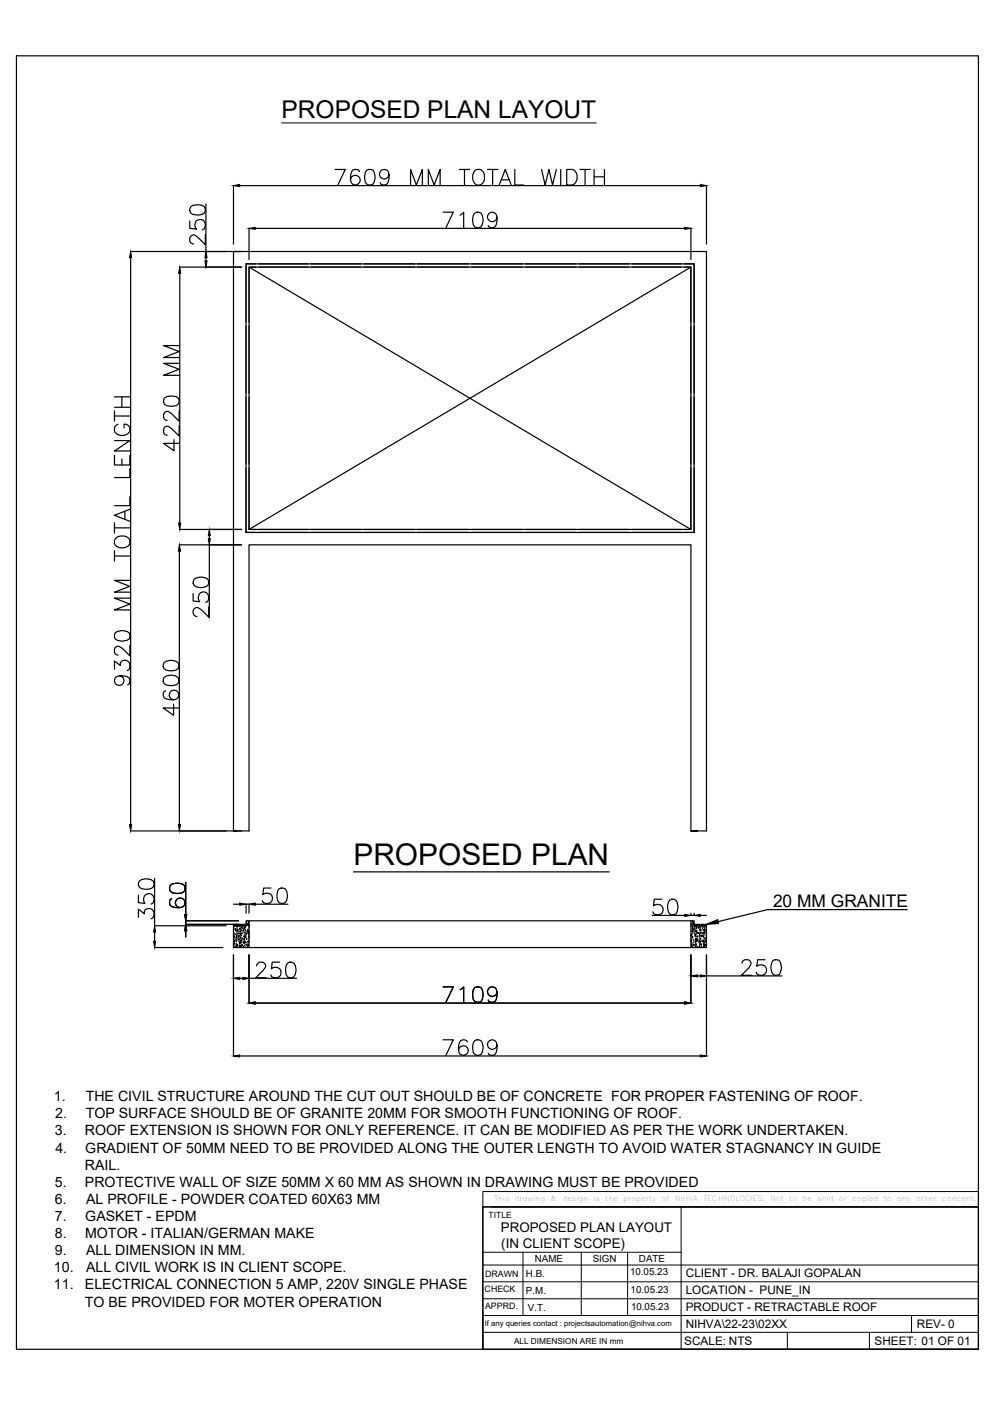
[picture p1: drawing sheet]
<svg xmlns="http://www.w3.org/2000/svg" width="210mm" height="297mm" viewBox="0 0 210 297" stroke-linecap="round" stroke-linejoin="round" font-family="sans-serif">
<!-- layer: 0 -->
<g fill="none" stroke="#000" stroke-width=".25">
<path d="M3.5 11.8h203.9v274.3h-203.9zM49.5 39.3v12.5M50.8 39.4h97.7M71 35.9h2.2l-1.6 3.3M76.2 36.4a1.04 1.04 0 0 0-1.4-.3 2.61 2.61 0 0 0 0 3 1.04 1.04 0 0 0 1.5-.5 1.04 1.04 0 0 0-.7-1.4 1.04 1.04 0 0 0-1.3 .9M77.8 36.1a1.11 1.11 0 0 1 1.5 .5 2.68 2.68 0 0 1-.2 2.5 1.09 1.09 0 0 1-1.7-.5 2.94 2.94 0 0 1 .4-2.5zM82.5 37a1.02 1.02 0 0 1-1.4 .9 1.02 1.02 0 0 1-.4-1.6 1.02 1.02 0 0 1 1.6 .1 2.95 2.95 0 0 1-.3 2.7 .91 .91 0 0 1-1.4-.4M87.1 39.2v-3.3l1.2 3.3 1.2-3.3v3.3M90.8 39.2v-3.3l1.2 3.3 1.3-3.3v3.3M97.4 35.9h2.2M98.5 35.9v3.3M100.5 36.4a1.22 1.22 0 0 1 1.4-.4 1.22 1.22 0 0 1 .8 1.2 1.54 1.54 0 0 1-1.6 2 1.99 1.99 0 0 1-.6-2.8z"/>
<path d="M103.3 35.9h2.3M104.5 35.9v3.3M105.8 39.2l1.3-3.3 1.3 3.3M106.3 38.1h1.6M109.1 35.9v3.3h2M114.8 35.9l.8 3.3 .8-3.3 .8 3.3 .8-3.3M118.9 35.9v3.3M120.2 35.9h1.1a1.76 1.76 0 0 1 .7 2.8l-.3 .4-.4 .1h-1.1zM123 35.9h2.2M124.1 35.9v3.3M126 35.9v3.3M126 37.5h2.2"/>
<path d="M128.2 35.9v3.3M149.8 39.3v12.5M27.7 53.3h23.5M27.7 54.6v120.2M38.1 56.6h13.1M38.1 57.9v53M40.2 46.8v1.6l1.5 .2a1.16 1.16 0 0 1 0-1.8 1.16 1.16 0 0 1 1.7 .3 1.16 1.16 0 0 1-.5 1.7M40.4 43.9a2.55 2.55 0 0 1 3 0 1.05 1.05 0 0 1-.5 1.6 2.87 2.87 0 0 1-2.5-.4l-.2-.5zM43.5 49.7v2.2l-2-1.9a.78 .78 0 0 0-1.3 .4v.7l.2 .3 .6 .3M43.7 43.3v10M43.7 54.6v.7M52.2 56h95v56.9h-95z"/>
<path d="M52.8 56.6h93.7v55.7h-93.7zM52.8 48.4v6.6M52.8 56.6l93.7 55.7M54.1 48.4h91.1M54.2 56.6h-1.4v11.8M54.2 56h-2v12.4M54.9 56h10.4M54.9 56.6h10.4M65.9 56h10.6M65.9 56.6h10.6M77.2 56h10.7M77.2 56.6h10.7"/>
<path d="M88.5 56h10.8M88.5 56.6h10.8M94 45h2.1l-1.6 3.3M97.6 45.6l.7-.6v3.3M100 56h10.8M100 56.6h10.8M100.7 45.2a1.05 1.05 0 0 1 1.5 .4 2.68 2.68 0 0 1-.2 2.5 1.09 1.09 0 0 1-1.7-.4 2.83 2.83 0 0 1 .4-2.5zM105.4 46.1a1.02 1.02 0 0 1-1.4 .9 1.02 1.02 0 0 1-.4-1.6 1.02 1.02 0 0 1 1.6 .1 2.95 2.95 0 0 1-.3 2.6 .93 .93 0 0 1-1.4-.3M111.4 56h10.7M111.4 56.6h10.7M122.8 56h10.6M122.8 56.6h10.6"/>
<path d="M134 56h10.5M134 56.6h10.5M145.1 56.6h1.4v11.8M145.1 56h2.1v12.4M146.5 48.4v6.6M146.5 56.6l-93.7 55.7M38 77h-3.3l3.3 1.3-3.3 1.3h3.3M38 73.3h-3.3l3.3 1.2-3.3 1.3h3.3M52.2 69.1v14.3M52.8 69.1v14.3M146.5 69.1v14.3M147.2 69.1v14.3"/>
<path d="M24.3 96.5v2.1h3.2v-2.1M24.3 93.4h3.2l-3.2 2.2h3.2M24.3 87.1v2.2M24.3 88.2h3.2M24.3 86.3h3.2M24.3 84.1h3.2M25 89.9a1.23 1.23 0 0 0-.7 1.4 1.23 1.23 0 0 0 1.2 1 1.48 1.48 0 0 0 1.6-.3 1.48 1.48 0 0 0 .3-1.6l-.6-.5h-.5v.8M25.8 84.1v2.2M25.8 97.3v1.3M27.5 99.3v1.9h-3.2M34.8 84.4a2.61 2.61 0 0 1 3 0 1.05 1.05 0 0 1-.4 1.6 2.94 2.94 0 0 1-2.6-.3l-.1-.5zM36.9 93.2v2.4l-2.2-1.6h3.3"/>
<path d="M38 90.2v2.2l-2.1-1.9a.75 .75 0 0 0-1.2 .5v.6a.81 .81 0 0 0 .7 .7M38 87.1v2.2l-1.6-1.6a.99 .99 0 0 0-1.4-.3 1.09 1.09 0 0 0-.2 1.4l.6 .3M52.2 84.1v14.3M52.2 99.2v13.7M52.8 99.2v13.1h1.4M52.8 84.1v14.3M146.5 84.1v14.3M146.5 99.2v13.1M147.2 99.2v13.7h-2.1M147.2 84.1v14.3M24.3 117.9h3.2M24.3 110.8v2.2"/>
<path d="M24.3 116.8v2.2M24.3 111.9h3.2M24.4 114.3a1.91 1.91 0 0 1 3.1 .3 1.49 1.49 0 0 1-2 1.5 1.25 1.25 0 0 1-1.1-1.8zM26.5 108.4v1.7M27.5 108l-3.2 1.2 3.2 1.3M27.5 105.3v1.9h-3.2M38 115.5h13.2M38 116.9v57.9M38.1 112.3h13.1M44.4 113.6v.6M44.4 115.5v15.5M52.2 112.9h2"/>
<path d="M54.9 112.9h10.4M54.9 112.3h10.4M65.9 112.9h10.6M65.9 112.3h10.6M77.2 112.9h10.7M77.2 112.3h10.7M88.5 112.9h10.8M88.5 112.3h10.8M100 112.9h10.8M100 112.3h10.8M111.4 112.9h10.7M111.4 112.3h10.7"/>
<path d="M122.8 112.9h10.6M122.8 112.3h10.6M134 112.9h10.5M134 112.3h10.5M145.1 112.3h1.4M24.4 134.2a2.61 2.61 0 0 1 3 0 1.12 1.12 0 0 1-.5 1.5 2.75 2.75 0 0 1-2.5-.2l-.1-.5zM27.5 136.8v2.3l-1.5-1.6a1 1 0 0 0-1.6-.2 1.13 1.13 0 0 0 .2 1.5l.4 .1M27.5 126.8h-3.2l3.2 1.3-3.2 1.2h3.2M27.5 123h-3.2l3.2 1.3-3.2 1.2h3.2M41 125.8v1.6l1.3 .2a1.2 1.2 0 0 1 0-1.7 1.2 1.2 0 0 1 1.7 0 1.2 1.2 0 0 1 0 1.7l-.4 .1M41.1 122.8a2.53 2.53 0 0 1 3 0 1.04 1.04 0 0 1-.5 1.6 2.65 2.65 0 0 1-2.5-.3l-.1-.5zM44.3 128.7v2.1l-1.6-1.5a.97 .97 0 0 0-1.6-.2l-.1 .3v.7l.3 .4 .5 .2"/>
<path d="M24.3 141.9v-1.7l1.2 .9a1.06 1.06 0 0 1 1.2-1.1 1.06 1.06 0 0 1 .8 1.4l-.1 .5-.5 .3M25.4 143.3a1.02 1.02 0 0 1 .9 1.4 1.02 1.02 0 0 1-1.6 .4 1.02 1.02 0 0 1 0-1.6 2.95 2.95 0 0 1 2.7 .2 1.04 1.04 0 0 1-.3 1.5M34.8 143.7a2.43 2.43 0 0 1 3 0 1.11 1.11 0 0 1-.5 1.5 2.87 2.87 0 0 1-2.5-.3l-.2-.5zM34.8 140.5a2.61 2.61 0 0 1 3 0 1.15 1.15 0 0 1-.5 1.6 2.87 2.87 0 0 1-2.5-.3l-.2-.5zM35.1 146.5a.93 .93 0 0 0-.5 .9 .93 .93 0 0 0 .6 .8 2.43 2.43 0 0 0 2.6-.3 1.02 1.02 0 0 0-.5-1.5 1.02 1.02 0 0 0-1.4 .7 1.02 1.02 0 0 0 .9 1.3M36.8 149.3v2.4l-2.2-1.6h3.3M27.7 176.2h23.5M49.5 176.2v-122.9h100.3v122.9h-3.3h1.3M50.1 176.2h-.6h3.3v-60.7h93.7v60.7M29.4 194.5v-1.7l1.2 .9a1.02 1.02 0 0 1 1-1.1 1.02 1.02 0 0 1 1.1 1 .94 .94 0 0 1-.7 1.2M29.4 189.8v1.6l1.3 .1a1.19 1.19 0 0 1 0-1.7 1.19 1.19 0 0 1 1.7 0 1.19 1.19 0 0 1-.1 1.7l-.3 .2M29.5 186.8a2.53 2.53 0 0 1 3 0 1.09 1.09 0 0 1-.5 1.6 2.83 2.83 0 0 1-2.5-.3l-.1-.5z"/>
<path d="M32.8 186.2v10.1h15.1M32.8 197.6v2M36.1 187.7a2.61 2.61 0 0 1 3 0 1.14 1.14 0 0 1-.5 1.6 2.94 2.94 0 0 1-2.5-.3l-.1-.5zM36.4 190.5a.96 .96 0 0 0-.5 .9 .96 .96 0 0 0 .6 .9 2.37 2.37 0 0 0 2.6-.3 1.02 1.02 0 0 0-.5-1.5 1.02 1.02 0 0 0-1.4 .7 1.02 1.02 0 0 0 1 1.2M39.3 196h11.3M39.3 195.2h11.3M39.4 187.1v6.8M39.4 195.2v.8M39.4 197.3v1.4M49.5 196h2.7v.3h-2.7zM49.5 191.7h1.3M49.5 199.5h.1"/>
<path d="M49.6 199h.1M49.6 197.9h.1M49.6 198.9h.1M49.6 198.5h.1zM49.7 196.5h.1M49.7 199.5l-.1 .1zM49.8 198.2h.1M49.8 199.6h.1M49.8 197.1h.1M49.9 199.3h.1M49.9 197.2h.1M49.9 197h.1"/>
<path d="M50 197.3h.1v.1zM50 198.9h.1M50 198.2h.1M50.1 198.8h.1M50.2 199.7h.1M50.2 199.4h.1M50.2 198h.1M50.2 198.5h.1M50.2 199.1h.1M50.2 198.6h.1M50.2 196.5h.1M50.3 196.9h.1"/>
<path d="M50.3 197.4h.1M50.3 197.3h.1M50.3 196.4h.1M50.3 196.3h.1M50.4 198.2h.1M50.4 197.2v-.1l.1 .1M50.5 199h.1M50.5 197.9h.1M50.5 197.6h.1M50.6 199.2h.1zM50.6 198.8h.1M50.7 199.7h.1"/>
<path d="M50.7 198.4v.1zM50.8 198h.1M50.8 197.1h.1M50.8 200h.1M50.9 199.2h.1M50.9 197h.1M50.9 197.6h.1M50.9 196.9h.1M50.9 199.7h.1M51 198l.1-.1v.2zM51 198.8h.1M51 199.5h.1"/>
<path d="M51 197.4v.2l-.1-.1zM51.1 198.4h.1M51.1 199h.1M51.1 198.1h.1M51.1 197.3h.1M51.1 197.9h.1M51.1 199.4l.1-.1v.2zM51.2 196.8h.1M51.2 197.3h.1M51.2 198.4h.1M51.2 199.9h.1M51.2 199.3h.1"/>
<path d="M51.3 196.9h.1M51.4 199h.1M51.4 198h.1M51.4 196.8l.1-.1zM51.5 197.5h.1M51.6 199.7h.1M51.6 199.9l.1-.1zM51.6 197.2l-.1 .1 .2-.1M51.7 199.2h.1M51.7 197.1h.1M51.7 198.6h.1M51.7 200h.1"/>
<path d="M51.7 197.9h.1M51.8 198.6l.1-.1zM51.8 199h.1M51.8 196.9h.1M51.9 199.8h.1M51.9 199.4h.1M51.9 198.3h.1M51.9 198.9h.1M52 197.2h.1M52 197.8h.1M52 196.8h.1M52 196.7h.1"/>
<path d="M52.1 198.6h.1M52 197.3h.1M52.1 199.7l-.1 .1zM52.1 198h.1M52.2 198.2h.1M52.2 196.1h.1M52.2 196.3v-1.1h95v1.1M52.2 191.7v1.9M52.2 191.7h.6M52.2 195.6h.1M52.3 198h.1M52.3 199.1h.1"/>
<path d="M52.3 199.2h.1M52.3 195.4h.1M52.4 196.1h.1M52.4 197.4h.1v.1zM52.5 199.8h.1M52.5 195.9l.1-.2-.1 .2M52.5 197.9h.1M52.5 197.3h.1M52.6 197.2h.1M52.6 196.1l-.1 .1 .1-.1M52.7 199.8h.1M52.7 197.7h.1"/>
<path d="M52.7 195.6h.1M52.7 195.7h.1M52.7 199.9h.1M52.8 198.5h.1M52.8 199.3h.1M52.8 198.7h.1M52.8 196.2h.1M52.8 198.8h.1M52.8 196.7h.1M52.8 198.2h.1M52.8 195.2v5.7h-3.3v-4.6h2.7M52.8 191.7v1.9"/>
<path d="M52.8 197.7l-.1 .1h.1M52.8 197.3v.1M54.1 191.7h7M57.5 188.3h-1.6l-.2 1.4a1.18 1.18 0 0 1 1.8 0 1.18 1.18 0 0 1-.2 1.7 1.23 1.23 0 0 1-1.7-.4M59.2 188.4a1.14 1.14 0 0 1 1.6 .5 2.61 2.61 0 0 1-.4 2.5 1.14 1.14 0 0 1-1.5-.4 2.94 2.94 0 0 1 .3-2.6zM74.9 184.9h54.3M138.3 194.1h6.9M140.3 190.7h-1.6l-.1 1.4a1.16 1.16 0 0 1 1.7-.1 1.16 1.16 0 0 1-.2 1.8 1.16 1.16 0 0 1-1.7-.5M142 190.8a1.04 1.04 0 0 1 1.6 .5 2.68 2.68 0 0 1-.3 2.5 1.04 1.04 0 0 1-1.6-.5 2.65 2.65 0 0 1 .3-2.5zM146.5 195.2v5.7h3.3v-4.6h-2.6M146.5 193.6v.4M146.5 199.3h.1"/>
<path d="M146.5 198.3h.1M146.5 199.4h.1M146.5 198.4h.1M146.5 194.1h.7M146.5 199.6h.1M146.5 196.4h.1M146.5 198.3v.1M146.5 199.3v.1M146.6 195.9h.1M146.7 199.8h.1M146.7 199.3h.1M146.7 198.2h.1"/>
<path d="M146.7 197.6h.1M146.7 198.7h.1M146.7 197h.1M146.8 198.9h.1M146.8 196.5h.1M146.8 195.9h.1M146.8 196.8h.1M146.8 197.7h.1M146.8 195.4h.1M146.8 197.1h.2l-.1 .1zM146.9 198.7h.1M147 196.2h.1"/>
<path d="M147 195.7h.1M147.1 199.4h.1M147.1 199.9h.1M147.1 197.5h.1M147.1 195.6h.1M147.2 197.9h.1M147.2 196.8h.1M147.2 196.9h.1M147.2 196h2.6v.3h-2.6zM147.2 193.6v.4M147.2 197h.1zM147.3 198.1h.1"/>
<path d="M147.4 198.4h.1M147.4 196.3h.1M147.4 198.6h.1M147.4 197.5l.1-.2-.1 .2M147.4 199.6h.1M147.4 199h.1zM147.5 199.5h.1M147.5 197.4h.1M147.5 199.9h.1M147.5 199.2h.1M147.5 199.7h.1M147.5 198.1l-.1 .2z"/>
<path d="M147.5 198.6h.1M147.6 196.8h.1M147.6 198.1h.1M147.6 197.5h.1M147.6 199.4l.1-.2v.2M147.6 199.4h.1M147.6 196.9h.1M147.6 196.4h.1M147.7 197.7h.1M147.7 199.4l.1 .1h-.2zM147.8 198.7h.1M147.8 197.4h.1"/>
<path d="M147.8 196.6h.1M147.8 197.8h.2l-.1 .1zM147.9 199.2h.1M147.9 198.6h.1M148 199.5h.1M148.1 196.8h.1M148.1 197.9h.1M148.1 199.8h.1M148.2 196.8h.1M148.2 196.6h.2zM148.3 198.6h.1M148.3 199.7h.1"/>
<path d="M148.4 198.2h.1M148.4 198.6h.1M148.4 197.9h.1M148.4 199.6h.1M148.4 199h.1M148.4 198.5h.1M148.4 197.1l.1-.1zM148.4 199.3h.1M148.4 197.2h.1M148.4 197.4h.1M148.4 199.7h.2zM148.5 196.8h.1"/>
<path d="M148.5 194.1h1.3M148.6 199.1h.1M148.6 197.8h.1M148.7 198.4h.1M148.8 198.6h.1M148.8 196.5h.1M148.8 197.9h.1M148.8 197.3h.1M148.9 199.5h.1M148.9 198.5v.1M148.9 196.9h.1M149 198h.1"/>
<path d="M149 198.5h.1M149.2 197.8l.1-.2v.2zM149.2 199.7h.1M149.2 198.7h.1M149.2 199.5h.1M149.2 197.2h.1M149.2 199h.1M149.2 198.4h.1M149.2 197.3l.2-.1-.1 .1zM149.3 196.6h.1M149.3 197.8h.1M149.3 198.1h.1"/>
<path d="M149.3 196.7h.1M149.4 199.7l.1-.2v.2zM149.4 199.2h.1M149.4 197h.1M149.5 197.8h.1M149.6 199.6h.1M149.6 197.2l.1-.1zM149.6 199h.1M149.7 196.6h.1M149.7 198.4h.1M149.7 196.3h.1M149.7 199.5h.1"/>
<path d="M192.3 192.9h-29.6l-10.4 2.5M32.8 200.9h14.5M49.5 202.5v21.4M49.8 200.1h.1M49.8 200.3h.1M49.8 200.9l.1-.1 .1 .1zM49.8 200.7h.1M50.1 200.8h.1M50.2 200.2h.1M50.2 200.7h.1M50.2 200.4l.1-.1zM50.3 200.6h.1"/>
<path d="M50.4 200.5h.1M50.7 200.8h.1M50.8 200.1h.1M50.8 200.6h.1M50.8 207.4h.7M51 200.6h.1M51 200.1h.1M51.1 200.9h.1M51.2 200.9h.1M51.2 200.5h.1M51.3 200.6h.1M51.4 200.5h.1"/>
<path d="M51.6 200.8h.1M51.8 200.6h.1M51.9 200h.1M52.2 200.3h.1M52.2 200.6h.1M52.5 200.3h.1M52.5 200.8h.1M52.7 200.5h.1M52.7 200.4h.1M52.8 202.5v10.2M52.8 200.9h93.7M52.8 207.4h10.1"/>
<path d="M54.1 212.7h91.1M54.4 204.8l.4-.6 .2-.2h.7a.84 .84 0 0 1 .4 1.3l-1.9 2h2.2M59.3 204h-1.6l-.2 1.4a1.17 1.17 0 0 1 1.7 0 1.17 1.17 0 0 1 0 1.7 1.17 1.17 0 0 1-1.7-.1l-.1-.3M61 204.2a1.05 1.05 0 0 1 1.6 .4 2.61 2.61 0 0 1-.4 2.6 1.11 1.11 0 0 1-1.5-.5 2.87 2.87 0 0 1 .3-2.5zM94 209.2h2.1l-1.6 3.3M97.6 209.8l.7-.6v3.3M100.7 209.4a1.14 1.14 0 0 1 1.5 .4 2.75 2.75 0 0 1-.2 2.6 1.18 1.18 0 0 1-1.7-.5 2.94 2.94 0 0 1 .4-2.5zM105.4 210.3a1.02 1.02 0 0 1-1.4 .9 1.02 1.02 0 0 1-.4-1.6 1.02 1.02 0 0 1 1.6 .1 2.95 2.95 0 0 1-.3 2.7l-.8 .1-.5-.1-.1-.4M146.5 202.5v10.2M146.6 200.6h.1M146.6 200.4h.1M146.7 200.3h.1"/>
<path d="M146.7 200.6v.1l.1-.1M147 200.5h.1M147.1 200.2h.1M147.4 200.5h.1M147.5 200.8h.1M147.5 200.3h.1M147.6 200.3h.1M147.7 200.4h.1M147.8 200.9h.1M147.8 206.9h.7M147.9 200.8l.1-.1zM148.1 200.9h.1"/>
<path d="M148.4 200.3h.1M148.4 200.7h.1M148.4 200.1h.1M148.5 200.3h.1M148.7 200.7h.1M148.7 200.3h.1M149.1 200.9l.1-.1v.1M149.2 200.3h.1M149.2 200.6h.1M149.2 200.1h.1M149.3 200.2h.1M149.4 200.8h.1"/>
<path d="M149.4 200.4h.1M149.4 200.4l.1-.1zM149.7 200.6h.1M149.8 200.2h.1M149.8 202.5v21.4M149.8 206.9h16M157.3 204.2a.81 .81 0 0 1 .7-.7h.6a.78 .78 0 0 1 .5 1.2l-.3 .5-1.6 1.6h2.2M162.2 203.5h-1.6l-.1 1.4a1.19 1.19 0 0 1 1.7-.1 1.19 1.19 0 0 1 0 1.7 1.19 1.19 0 0 1-1.7-.1l-.2-.3M163.9 203.6a1.09 1.09 0 0 1 1.6 .5 2.68 2.68 0 0 1-.3 2.5 1.04 1.04 0 0 1-1.6-.5 2.75 2.75 0 0 1 .3-2.5zM50.8 223.9h97.7M94 220.5h2.1l-1.6 3.3M99.1 220.9a.95 .95 0 0 0-.9-.5 .95 .95 0 0 0-.8 .7 2.33 2.33 0 0 0 .3 2.5 1.04 1.04 0 0 0 1.5-.5 1.04 1.04 0 0 0-.7-1.4 1.04 1.04 0 0 0-1.3 1"/>
<path d="M100.7 220.6a1.05 1.05 0 0 1 1.5 .5 2.68 2.68 0 0 1-.2 2.5 1.09 1.09 0 0 1-1.7-.5 2.83 2.83 0 0 1 .4-2.5zM105.4 221.6a1.02 1.02 0 0 1-1.4 .8 1.02 1.02 0 0 1-.4-1.5 1.02 1.02 0 0 1 1.6 0 2.95 2.95 0 0 1-.3 2.7 .93 .93 0 0 1-1.4-.3M102.4 255.9h105v30.2h-105zM110.3 286.1h97.1"/>
</g>
<g fill="#000" stroke="#000" stroke-width=".21">
<path d="M49.5 39.4l1.3-.3v.5zM148.5 39.1l1.3 .3-1.3 .2zM27.7 53.3l.2 1.3h-.5zM38.1 56.6l.2 1.3h-.4zM43.4 55.3h.5l-.2 1.3zM43.7 53.3l.2 1.3h-.5zM52.8 48.4l1.3-.2v.4zM145.2 48.2l1.3 .2-1.3 .2zM38 115.5l.3 1.4h-.5zM37.9 110.9h.4l-.2 1.4zM44.4 112.3l.2 1.3h-.4zM44.2 114.2h.4l-.2 1.3z"/>
<path d="M27.4 174.8h.5l-.2 1.4zM37.8 174.8h.5l-.3 1.4zM32.6 199.6h.4l-.2 1.3zM32.8 196.3l.2 1.3h-.4zM39.4 196l.2 1.3h-.5zM39.1 193.9h.5l-.2 1.3zM49.5 196l2.7 .1zM49.5 196.2l2.7 .1zM50.8 191.5l1.4 .2-1.4 .2zM52.8 191.7l1.3-.2v.4zM145.2 193.9l1.3 .2-1.3 .2zM147.2 196.2h2.6z"/>
<path d="M147.2 194.1l1.3-.2v.4zM147.2 196.1l2.6-.1zM149.7 196l2.5-1 .2 .8zM49.5 207.4l1.3-.2v.5zM51.5 207.2l1.3 .2-1.3 .3zM52.8 212.7l1.3-.3v.5zM145.2 212.4l1.3 .3-1.3 .2zM146.5 206.9l1.3-.2v.4zM148.5 206.7l1.3 .2-1.3 .2zM49.5 223.9l1.3-.2v.4zM148.5 223.7l1.3 .2-1.3 .2z"/>
<path d="M49.5 196.1l2.7 .1v-.1zM49.5 196.1l2.7 .1h-2.7z"/>
<path d="M147.2 196.1l2.6 .1v-.1zM147.2 196.1l2.6 .1h-2.6z"/>
</g>
<!-- layer: ELE 1 -->
<path d="M59.7 26.1h66.7" fill="none" stroke="#000" stroke-width=".21"/>
<!-- layer: 0 -->
<g fill="none" stroke="#000" stroke-width=".21">
<path d="M102.4 252.6h105v3.3h-105zM102.4 255.9v30.2M104.2 255.9h103.2M144.4 255.9v30.2M102.4 278.9h105M102.4 275.4h105M102.4 271.8h105M102.4 268.2h105M102.4 265.5h42M110.9 265.5v13.4M123.2 265.5v13.4M133.1 265.5v13.4"/>
<path d="M193.3 278.9v3.6M102.4 282.5h105M166.9 282.5v3.6M184.3 282.5v3.6"/>
</g>
<text font-size="6.3" x="74.9" y="183.5">PROPOSED PLAN</text>
<text font-size="5.2" x="59.7" y="25">PROPOSED PLAN LAYOUT</text>
<text font-size="3.7" x="163.9" y="192.3">20 MM GRANITE</text>
<g font-size="3">
<text x="11.4" y="233.5">1.</text>
<text x="18.2" y="233.5">THE CIVIL STRUCTURE AROUND THE CUT OUT SHOULD BE OF CONCRETE FOR PROPER FASTENING OF ROOF.</text>
<text x="11.7" y="237.1">2.</text>
<text x="18.2" y="237.1">TOP SURFACE SHOULD BE OF GRANITE 20MM FOR SMOOTH FUNCTIONING OF ROOF.</text>
<text x="11.7" y="240.7">3.</text>
<text x="11.7" y="244.4">4.</text>
<text x="18" y="240.7">ROOF EXTENSION IS SHOWN FOR ONLY REFERENCE. IT CAN BE MODIFIED AS PER THE WORK UNDERTAKEN.</text>
<text x="18.1" y="244.4">GRADIENT OF 50MM NEED TO BE PROVIDED ALONG THE OUTER LENGTH TO AVOID WATER STAGNANCY IN GUIDE</text>
<text x="11.7" y="251.6">5.</text>
<text x="18" y="248">RAIL.</text>
<text x="18" y="251.6">PROTECTIVE WALL OF SIZE 50MM X 60 MM AS SHOWN IN DRAWING MUST BE PROVIDED</text>
<text x="11.7" y="255.2">6.</text>
<text x="18.3" y="255.2">AL PROFILE - POWDER COATED 60X63 MM</text>
<text x="11.7" y="258.9">7.</text>
<text x="11.7" y="262.5">8.</text>
<text x="18" y="262.5">MOTOR - ITALIAN/GERMAN MAKE</text>
<text x="18.1" y="258.9">GASKET - EPDM</text>
<text x="11.4" y="269.7">10.</text>
<text x="11.7" y="266.1">9.</text>
<text x="18.3" y="266.1">ALL DIMENSION IN MM.</text>
<text x="18.3" y="269.7">ALL CIVIL WORK IS IN CLIENT SCOPE.</text>
<text x="11.4" y="273.4">11.</text>
<text x="18" y="273.4">ELECTRICAL CONNECTION 5 AMP, 220V SINGLE PHASE</text>
<text x="18" y="277">TO BE PROVIDED FOR MOTER OPERATION</text>
</g>
<g font-size="2.8">
<text x="106.2" y="261.1">PROPOSED PLAN LAYOUT</text>
<text x="106.3" y="264.6">(IN CLIENT SCOPE)</text>
</g>
<g font-size="2.5">
<text x="145.4" y="274.4">LOCATION - PUNE_IN</text>
<text x="145.4" y="270.8">CLIENT - DR. BALAJI GOPALAN</text>
<text x="145.4" y="281.6">NIHVA\22-23\02XX</text>
<text x="145.4" y="278">PRODUCT - RETRACTABLE ROOF</text>
<text x="194.4" y="281.5">REV- 0</text>
<text x="145.1" y="285.1">SCALE: NTS</text>
<text x="185.4" y="285.1">SHEET: 01 OF 01</text>
</g>
<g font-size="2.1">
<text x="113.4" y="267.7">NAME</text>
<text x="125.7" y="267.7">SIGN</text>
<text x="135.5" y="267.7">DATE</text>
<text x="111.5" y="274.3">P.M.</text>
<text x="111.5" y="270.7">H.B.</text>
<text x="133.6" y="270.2">10.05.23</text>
<text x="133.7" y="274.1">10.05.23</text>
<text x="111.9" y="277.9">V.T.</text>
<text x="133.8" y="277.7">10.05.23</text>
</g>
<g font-size="1.9">
<text x="102.8" y="273.9">CHECK</text>
<text x="102.8" y="270.7">DRAWN</text>
<text x="102.8" y="277.5">APPRD.</text>
</g>
<text font-size="1.8" x="103.6" y="258.2">TITLE</text>
<text font-size="1.7" x="109" y="284.9">ALL DIMENSION ARE IN mm</text>
<text font-size="1.6" x="102.8" y="281.2">If any queries contact : projectsautomation@nihva.com</text>
<g font-size="1.5">
<text x="104.7" y="254.6">This</text>
<text x="109.1" y="254.6">drawing</text>
<text x="116.7" y="254.6">&amp;</text>
<text x="119.3" y="254.6">design</text>
<text x="125.8" y="254.6">is</text>
<text x="128.3" y="254.6">the</text>
<text x="132.1" y="254.6">property</text>
<text x="140.3" y="254.6">of</text>
<text x="143.1" y="254.6">NIHVA</text>
<text x="149.1" y="254.6">TECHNOLOGIES.</text>
<text x="163.3" y="254.6">Not</text>
<text x="167.4" y="254.6">to</text>
<text x="170.2" y="254.6">be</text>
<text x="173.3" y="254.6">sold</text>
<text x="177.9" y="254.6">or</text>
<text x="180.7" y="254.6">copied</text>
<text x="187.4" y="254.6">to</text>
<text x="190.2" y="254.6">any</text>
<text x="194.2" y="254.6">other</text>
<text x="199.8" y="254.6">concern.</text>
</g>
</svg>
